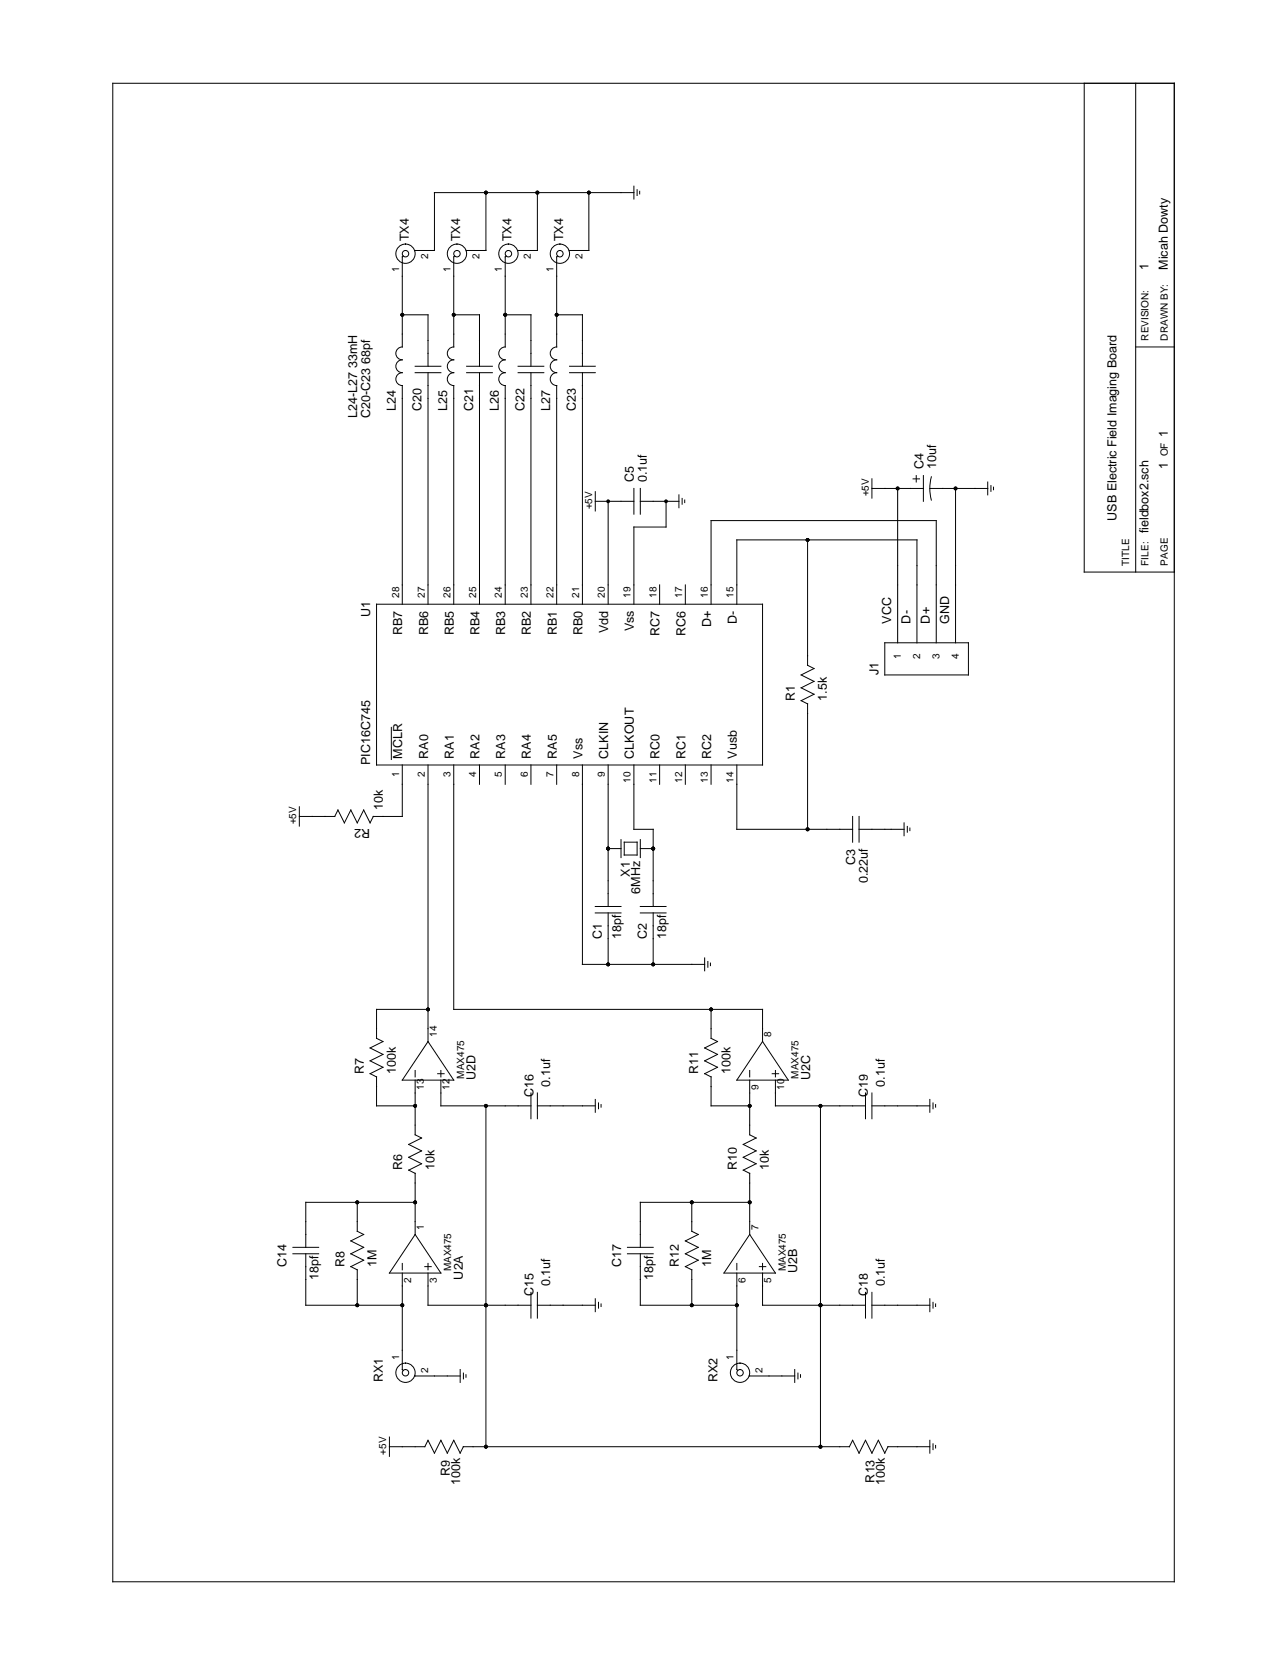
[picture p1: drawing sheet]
<svg xmlns="http://www.w3.org/2000/svg" width="216mm" height="279mm" viewBox="0 0 216 279" stroke-linecap="round" stroke-linejoin="round" font-family="sans-serif">
<g fill="none" stroke="#000" stroke-width=".17">
<path d="M18.9 14h178.1v251.4h-178.1zM181.9 14v82h15.1M190.5 14v82M81.5 32.3v9.7l-3.3 .1M90.1 32.3v9.7l-3.3 .1M98.8 32.3v9.7l-3.3 .1M106.3 31.2v2.2M106.3 32.3h-33.4v9.7l-3.3 .1M106.9 31.8v1M107.3 32.1v.4M67.5 52.8h4.3v8.7M67.6 43l-.1 .1v15.1a1.08 1.08 0 0 0-1.1 1.1 1.08 1.08 0 0 0 1.1 1.1 1.08 1.08 0 0 0-1.1 1.1 1.08 1.08 0 0 0 1.1 1 1.08 1.08 0 0 0-1.1 1.1 1.08 1.08 0 0 0 1.1 1.1v36.7"/>
<path d="M76.1 52.8h4.3v8.7M76.3 43l-.2 .1v15.1a1.08 1.08 0 0 0-1.1 1.1 1.08 1.08 0 0 0 1.1 1.1 1.08 1.08 0 0 0-1.1 1.1 1.08 1.08 0 0 0 1.1 1 1.08 1.08 0 0 0-1.1 1.1 1.08 1.08 0 0 0 1.1 1.1v36.7M84.8 52.8h4.3v8.7M84.9 43l-.1 .1v15.1a1.08 1.08 0 0 0-1.1 1.1 1.08 1.08 0 0 0 1.1 1.1 1.08 1.08 0 0 0-1.1 1.1 1.08 1.08 0 0 0 1.1 1 1.08 1.08 0 0 0-1.1 1.1 1.08 1.08 0 0 0 1.1 1.1v36.7M93.4 52.8h4.3v8.7M93.5 43l-.1 .1v15.1a1.08 1.08 0 0 0-1.1 1.1 1.08 1.08 0 0 0 1.1 1.1 1.08 1.08 0 0 0-1.1 1.1 1.08 1.08 0 0 0 1.1 1 1.08 1.08 0 0 0-1.1 1.1 1.08 1.08 0 0 0 1.1 1.1v36.7M190.5 58.2h6.5M69.6 61.5h4.4M69.6 62.5h4.4M71.8 62.5v38.9M78.3 61.5h4.3M78.3 62.5h4.3"/>
<path d="M80.4 62.5v38.9M86.9 61.5h4.3M86.9 62.5h4.3M89.1 62.5v38.9M95.5 61.5h4.4M95.5 62.5h4.4M97.7 62.5v38.9M153.7 79.8v1.1M154.9 79.8v4.3M99.9 84.1h6.4M99.9 82.5v3.2M102 84.1v17.3"/>
<path d="M106.3 82v4.3M107.4 82v4.3M107.4 84.1h6.5M110.7 98.2v3.2M111.7 84.1v4.3h-5.4v13M113.9 83v2.2M114.4 83.6v1M114.9 83.9v.4M115 98.2v3.2M135.5 90.6v21l1.1 .6-2.2 1.1 2.2 1-2.2 1.1 2.2 1.1-2.2 1.1M146.3 82h8.6M146.3 80.3v3.3"/>
<path d="M150.6 82v25.9M153.2 80.4h1.1M156 82h9.7M156.2 80a7.6 7.6 0 0 0 0 3.9M160.3 82v25.9M165.7 80.9v2.1M166.2 81.5v1M166.7 81.8v.4M63.2 101.4h64.7v27h-64.7zM119.3 101.4v-14h37.8v20.5M123.6 101.4v-10.8h30.2v17.3M134.4 117.6l1.1 .5"/>
<path d="M135.5 118.1v21.1M148.4 107.9h14.1v5.4h-14.1zM50.2 135.4v3.2M65.6 122.1v5.4M67.5 128.4v8.6h-4.9l-.5 1.1-1.1-2.2-1.1 2.2-1-2.2-1.1 2.2-1.1-2.2-.5 1.1h-6M71.8 128.4v46.4M76.1 128.4v41h51.8v5.4M80.4 128.4v3.2M84.8 128.4v3.2M89.1 128.4v3.2M93.4 128.4v3.2M97.7 128.4v33.4h20.5"/>
<path d="M102 128.4v23.7M106.3 128.4v10.8h3.3v12.9M110.7 128.4v3.2M115 128.4v3.2M119.3 128.4v3.2M123.6 128.4v10.8h19.4M143 137v4.3M144.1 139.2h7.6M144.1 137v4.3M151.7 138.1v2.1M152.2 138.7v1M152.6 138.9v.5"/>
<path d="M99.9 153.2h4.3M99.9 152.1h4.3M102 153.2v8.6M102 142.4h2.2M104.2 140.9v3M104.7 141.3h2.2v2.2h-2.2zM107.4 153.2h4.3M107.4 152.1h4.3M107.4 142.4h2.2M107.4 140.9v3M109.6 153.2v8.6M69.6 179.6v1.1"/>
<path d="M71.8 169.4h-8.6v4.8l1 .6-2.1 1.1 2.1 1-2.1 1.1 2.1 1.1-2.1 1.1 1.1 .5v4.9h6.4M71.8 174.8l4.3 6.5h-8.6zM74 179.6v1.1M118.2 160.7v2.2M118.7 161.3v1M119.2 161.6v.4M119.3 169.4v4.8l1.1 .6-2.2 1.1 2.2 1-2.2 1.1 2.2 1.1-2.2 1.1 1.1 .5v4.9h6.5M125.8 179.6v1.1M127.9 174.8l4.3 6.5h-8.6zM130.1 179.6v1.1M69.6 181.3v9.1l1.1 .6-2.1 1 2.1 1.1-2.1 1.1 2.1 1.1-2.1 1.1 1 .5v10.3M73.4 180.2h1.1"/>
<path d="M74 181.3v4.3h15.1M81.5 185.6v57.2M89.1 183.4v4.3M90.1 185.6h9.8M90.1 183.4v4.3M99.9 184.5v2.2M100.4 185.1v1M100.8 185.4v.4M125.8 181.3v9.1l1 .6-2.1 1 2.1 1.1-2.1 1.1 2.1 1.1-2.1 1.1 1.1 .5v10.3M129.5 180.2h1.1M130.1 181.3v4.3h15.1M137.6 185.6v57.2"/>
<path d="M145.2 183.4v4.3M146.3 183.4v4.3M146.3 185.6h9.7M156 184.5v2.2M156.5 185.1v1M157 185.4v.4M49.1 210.4h4.4M49.1 209.3h4.4M51.3 210.4v8.6h16.2M59.9 201.8v4.8l1.1 .6-2.1 1 2.1 1.1-2.1 1.1 2.1 1.1-2.1 1.1 1 .5v5.9M67.5 212v1.1M67.5 213.6v16.2l.1 .2"/>
<path d="M69.6 207.2l4.4 6.4h-8.7zM69.6 201.8h-18.3v7.5M71.3 212.6h1M71.8 212v1.1M71.8 213.6v5.4h17.3M89.1 216.9v4.3M90.1 219h9.8M90.1 216.9v4.3M99.9 217.9v2.2M100.4 218.5v1M100.8 218.8v.4M105.3 210.4h4.3"/>
<path d="M105.3 209.3h4.3M107.4 210.4v8.6h16.2M116 201.8v4.8l1.1 .6-2.1 1 2.1 1.1-2.1 1.1 2.1 1.1-2.1 1.1 1 .5v5.9M123.6 212v1.1M123.6 213.6v16.2l.2 .2M125.8 207.2l4.3 6.4h-8.7zM125.8 201.8h-18.4v7.5M127.4 212.6h1.1M127.9 212v1.1M127.9 213.6v5.4h17.3M145.2 216.9v4.3M146.3 216.9v4.3"/>
<path d="M146.3 219h9.7M156 217.9v2.2M156.5 218.5v1M157 218.8v.4M69.6 230.9h7.6M77.2 229.8v2.2M77.7 230.4v1M78.2 230.7v.4M125.7 230.9h7.6M133.3 229.8v2.2M133.9 230.4v1M134.3 230.7v.4"/>
<path d="M65.3 242.8h6l.5-1.1 1.1 2.2 1.1-2.2 1 2.2 1.1-2.2 1.1 2.2M65.3 241.2v3.2M77.7 242.8h64.8l.5-1.1 1.1 2.2 1.1-2.2 1.1 2.2 1-2.2 1.1 2.2 .6-1.1M77.7 242.8l-.5 1.1M148.9 242.8h7.1M156 241.7v2.2M156.5 242.3v1M157 242.6v.4"/>
<circle cx="68" cy="42.6" r="1.62"/>
<circle cx="68" cy="42.6" r=".54"/>
<circle cx="76.7" cy="42.6" r="1.62"/>
<circle cx="76.7" cy="42.6" r=".54"/>
<circle cx="85.3" cy="42.6" r=".54"/>
<circle cx="85.3" cy="42.6" r="1.62"/>
<circle cx="93.9" cy="42.6" r=".54"/>
<circle cx="93.9" cy="42.6" r="1.62"/>
<circle cx="68" cy="230.4" r="1.62"/>
<circle cx="68" cy="230.4" r=".54"/>
<circle cx="124.1" cy="230.4" r="1.62"/>
<circle cx="124.1" cy="230.4" r=".54"/>
</g>
<g fill="#000">
<circle cx="81.5" cy="32.3" r=".32"/>
<circle cx="90.1" cy="32.3" r=".32"/>
<circle cx="98.8" cy="32.3" r=".32"/>
<circle cx="67.5" cy="52.8" r=".32"/>
<circle cx="76.1" cy="52.8" r=".32"/>
<circle cx="84.8" cy="52.8" r=".32"/>
<circle cx="93.4" cy="52.8" r=".32"/>
<circle cx="102" cy="84.1" r=".32"/>
<circle cx="111.7" cy="84.1" r=".32"/>
<circle cx="135.5" cy="90.6" r=".32"/>
<circle cx="150.6" cy="82" r=".32"/>
<circle cx="160.3" cy="82" r=".32"/>
<circle cx="135.5" cy="139.2" r=".32"/>
<circle cx="102" cy="142.4" r=".32"/>
<circle cx="109.6" cy="142.4" r=".32"/>
<circle cx="71.8" cy="169.4" r=".32"/>
<circle cx="102" cy="161.8" r=".32"/>
<circle cx="109.6" cy="161.8" r=".32"/>
<circle cx="119.3" cy="169.4" r=".32"/>
<circle cx="69.6" cy="185.6" r=".32"/>
<circle cx="81.5" cy="185.6" r=".32"/>
<circle cx="125.8" cy="185.6" r=".32"/>
<circle cx="137.6" cy="185.6" r=".32"/>
<circle cx="59.9" cy="201.8" r=".32"/>
<circle cx="59.9" cy="219" r=".32"/>
<circle cx="67.5" cy="219" r=".32"/>
<circle cx="69.6" cy="201.8" r=".32"/>
<circle cx="81.5" cy="219" r=".32"/>
<circle cx="116" cy="201.8" r=".32"/>
<circle cx="116" cy="219" r=".32"/>
<circle cx="123.6" cy="219" r=".32"/>
<circle cx="125.8" cy="201.8" r=".32"/>
<circle cx="137.6" cy="219" r=".32"/>
<circle cx="81.5" cy="242.8" r=".32"/>
<circle cx="137.6" cy="242.8" r=".32"/>
</g>
<g font-size="2.1">
<text x="68.6" y="40.5" transform="rotate(-90 68.6 40.5)">TX4</text>
<text x="77.2" y="40.5" transform="rotate(-90 77.2 40.5)">TX4</text>
<text x="85.8" y="40.5" transform="rotate(-90 85.8 40.5)">TX4</text>
<text x="94.5" y="40.5" transform="rotate(-90 94.5 40.5)">TX4</text>
<text x="192.7" y="45.3" transform="rotate(-90 192.7 45.3)">1</text>
<text x="195.9" y="45.3" transform="rotate(-90 195.9 45.3)">Micah Dowty</text>
<text x="59.9" y="70.1" transform="rotate(-90 59.9 70.1)">L24-L27 33mH</text>
<text x="62.1" y="70.1" transform="rotate(-90 62.1 70.1)">C20-C23 68pf</text>
<text x="66.4" y="69" transform="rotate(-90 66.4 69)">L24</text>
<text x="70.7" y="69" transform="rotate(-90 70.7 69)">C20</text>
<text x="75" y="69" transform="rotate(-90 75 69)">L25</text>
<text x="79.4" y="69" transform="rotate(-90 79.4 69)">C21</text>
<text x="83.7" y="69" transform="rotate(-90 83.7 69)">L26</text>
<text x="88" y="69" transform="rotate(-90 88 69)">C22</text>
<text x="92.3" y="69" transform="rotate(-90 92.3 69)">L27</text>
<text x="96.6" y="69" transform="rotate(-90 96.6 69)">C23</text>
<text x="195.9" y="73.3" transform="rotate(-90 195.9 73.3)">1</text>
<text x="106.3" y="80.9" transform="rotate(-90 106.3 80.9)">C5</text>
<text x="108.5" y="80.9" transform="rotate(-90 108.5 80.9)">0.1uf</text>
<text x="154.9" y="78.7" transform="rotate(-90 154.9 78.7)">C4</text>
<text x="157.1" y="78.7" transform="rotate(-90 157.1 78.7)">10uf</text>
<text x="195.9" y="78.7" transform="rotate(-90 195.9 78.7)">1</text>
<text x="187.3" y="87.4" transform="rotate(-90 187.3 87.4)">USB Electric Field Imaging Board</text>
<text x="192.7" y="89.5" transform="rotate(-90 192.7 89.5)">fieldbox2.sch</text>
<text x="62.1" y="103.6" transform="rotate(-90 62.1 103.6)">U1</text>
<text x="67.5" y="106.6" transform="rotate(-90 67.5 106.6)">RB7</text>
<text x="71.8" y="106.6" transform="rotate(-90 71.8 106.6)">RB6</text>
<text x="76.1" y="106.6" transform="rotate(-90 76.1 106.6)">RB5</text>
<text x="80.4" y="106.6" transform="rotate(-90 80.4 106.6)">RB4</text>
<text x="84.8" y="106.6" transform="rotate(-90 84.8 106.6)">RB3</text>
<text x="89.1" y="106.6" transform="rotate(-90 89.1 106.6)">RB2</text>
<text x="93.4" y="106.6" transform="rotate(-90 93.4 106.6)">RB1</text>
<text x="97.7" y="106.6" transform="rotate(-90 97.7 106.6)">RB0</text>
<text x="102" y="106.2" transform="rotate(-90 102 106.2)">Vdd</text>
<text x="106.3" y="106" transform="rotate(-90 106.3 106)">Vss</text>
<text x="110.7" y="106.7" transform="rotate(-90 110.7 106.7)">RC7</text>
<text x="115" y="106.7" transform="rotate(-90 115 106.7)">RC6</text>
<text x="119.3" y="105.2" transform="rotate(-90 119.3 105.2)">D+</text>
<text x="123.6" y="104.7" transform="rotate(-90 123.6 104.7)">D-</text>
<text x="149.5" y="104.6" transform="rotate(-90 149.5 104.6)">VCC</text>
<text x="152.7" y="104.6" transform="rotate(-90 152.7 104.6)">D-</text>
<text x="156" y="104.6" transform="rotate(-90 156 104.6)">D+</text>
<text x="159.2" y="104.6" transform="rotate(-90 159.2 104.6)">GND</text>
<text x="147.3" y="113.3" transform="rotate(-90 147.3 113.3)">J1</text>
<text x="133.3" y="117.6" transform="rotate(-90 133.3 117.6)">R1</text>
<text x="138.7" y="117.6" transform="rotate(-90 138.7 117.6)">1.5k</text>
<text x="62.1" y="128.4" transform="rotate(-90 62.1 128.4)">PIC16C745</text>
<text x="67.5" y="127.3" transform="rotate(-90 67.5 127.3)">MCLR</text>
<text x="71.8" y="127.3" transform="rotate(-90 71.8 127.3)">RA0</text>
<text x="76.1" y="127.3" transform="rotate(-90 76.1 127.3)">RA1</text>
<text x="80.4" y="127.3" transform="rotate(-90 80.4 127.3)">RA2</text>
<text x="84.8" y="127.3" transform="rotate(-90 84.8 127.3)">RA3</text>
<text x="89.1" y="127.3" transform="rotate(-90 89.1 127.3)">RA4</text>
<text x="93.4" y="127.3" transform="rotate(-90 93.4 127.3)">RA5</text>
<text x="97.7" y="127.3" transform="rotate(-90 97.7 127.3)">Vss</text>
<text x="102" y="127.3" transform="rotate(-90 102 127.3)">CLKIN</text>
<text x="106.3" y="127.3" transform="rotate(-90 106.3 127.3)">CLKOUT</text>
<text x="110.7" y="127.3" transform="rotate(-90 110.7 127.3)">RC0</text>
<text x="115" y="127.3" transform="rotate(-90 115 127.3)">RC1</text>
<text x="119.3" y="127.3" transform="rotate(-90 119.3 127.3)">RC2</text>
<text x="123.6" y="127.3" transform="rotate(-90 123.6 127.3)">Vusb</text>
<text x="64.2" y="135.9" transform="rotate(-90 64.2 135.9)">10k</text>
<text x="62.1" y="139.2" transform="rotate(-180 62.1 139.2)">R2</text>
<text x="105.7" y="147.1" transform="rotate(-90 105.7 147.1)">X1</text>
<text x="107.4" y="150" transform="rotate(-90 107.4 150)">6MHz</text>
<text x="143.5" y="145.1" transform="rotate(-90 143.5 145.1)">C3</text>
<text x="145.6" y="148.2" transform="rotate(-90 145.6 148.2)">0.22uf</text>
<text x="100.9" y="157.5" transform="rotate(-90 100.9 157.5)">C1</text>
<text x="104.2" y="157.5" transform="rotate(-90 104.2 157.5)">18pf</text>
<text x="108.5" y="157.5" transform="rotate(-90 108.5 157.5)">C2</text>
<text x="111.7" y="157.5" transform="rotate(-90 111.7 157.5)">18pf</text>
<text x="61" y="180.2" transform="rotate(-90 61 180.2)">R7</text>
<text x="66.4" y="180.2" transform="rotate(-90 66.4 180.2)">100k</text>
<text x="79.8" y="181.3" transform="rotate(-90 79.8 181.3)">U2D</text>
<text x="89.5" y="184" transform="rotate(-90 89.5 184)">C16</text>
<text x="92.3" y="182.3" transform="rotate(-90 92.3 182.3)">0.1uf</text>
<text x="117.1" y="180.2" transform="rotate(-90 117.1 180.2)">R11</text>
<text x="122.5" y="180.2" transform="rotate(-90 122.5 180.2)">100k</text>
<text x="135.9" y="181.3" transform="rotate(-90 135.9 181.3)">U2C</text>
<text x="145.6" y="184" transform="rotate(-90 145.6 184)">C19</text>
<text x="148.4" y="182.3" transform="rotate(-90 148.4 182.3)">0.1uf</text>
<text x="67.5" y="196.4" transform="rotate(-90 67.5 196.4)">R6</text>
<text x="72.9" y="196.4" transform="rotate(-90 72.9 196.4)">10k</text>
<text x="123.6" y="196.4" transform="rotate(-90 123.6 196.4)">R10</text>
<text x="129" y="196.4" transform="rotate(-90 129 196.4)">10k</text>
<text x="48.1" y="212.6" transform="rotate(-90 48.1 212.6)">C14</text>
<text x="53.5" y="214.7" transform="rotate(-90 53.5 214.7)">18pf</text>
<text x="57.8" y="212.6" transform="rotate(-90 57.8 212.6)">R8</text>
<text x="63.2" y="212.6" transform="rotate(-90 63.2 212.6)">1M</text>
<text x="77.6" y="214.7" transform="rotate(-90 77.6 214.7)">U2A</text>
<text x="92.3" y="215.8" transform="rotate(-90 92.3 215.8)">0.1uf</text>
<text x="104.2" y="212.6" transform="rotate(-90 104.2 212.6)">C17</text>
<text x="109.6" y="214.7" transform="rotate(-90 109.6 214.7)">18pf</text>
<text x="113.9" y="212.6" transform="rotate(-90 113.9 212.6)">R12</text>
<text x="119.3" y="212.6" transform="rotate(-90 119.3 212.6)">1M</text>
<text x="133.7" y="213.6" transform="rotate(-90 133.7 213.6)">U2B</text>
<text x="148.4" y="215.8" transform="rotate(-90 148.4 215.8)">0.1uf</text>
<text x="89.5" y="217.5" transform="rotate(-90 89.5 217.5)">C15</text>
<text x="145.6" y="217.5" transform="rotate(-90 145.6 217.5)">C18</text>
<text x="64.2" y="232" transform="rotate(-90 64.2 232)">RX1</text>
<text x="120.4" y="232" transform="rotate(-90 120.4 232)">RX2</text>
<text x="75.5" y="247.6" transform="rotate(-90 75.5 247.6)">R9</text>
<text x="77.2" y="249.2" transform="rotate(-90 77.2 249.2)">100k</text>
<text x="146.7" y="248.8" transform="rotate(-90 146.7 248.8)">R13</text>
<text x="148.4" y="249.2" transform="rotate(-90 148.4 249.2)">100k</text>
</g>
<g font-size="1.7">
<text x="66.9" y="45.7" transform="rotate(-90 66.9 45.7)">1</text>
<text x="71.8" y="43.5" transform="rotate(-90 71.8 43.5)">2</text>
<text x="75.6" y="45.7" transform="rotate(-90 75.6 45.7)">1</text>
<text x="80.4" y="43.5" transform="rotate(-90 80.4 43.5)">2</text>
<text x="84.2" y="45.7" transform="rotate(-90 84.2 45.7)">1</text>
<text x="89.1" y="43.5" transform="rotate(-90 89.1 43.5)">2</text>
<text x="92.8" y="45.7" transform="rotate(-90 92.8 45.7)">1</text>
<text x="97.7" y="43.5" transform="rotate(-90 97.7 43.5)">2</text>
<text x="192.7" y="57.1" transform="rotate(-90 192.7 57.1)">REVISION:</text>
<text x="195.9" y="57.1" transform="rotate(-90 195.9 57.1)">DRAWN BY:</text>
<text x="195.9" y="76.6" transform="rotate(-90 195.9 76.6)">OF</text>
<text x="145.7" y="83.3" transform="rotate(-90 145.7 83.3)">+5V</text>
<text x="99.3" y="85.5" transform="rotate(-90 99.3 85.5)">+5V</text>
<text x="189.4" y="94.9" transform="rotate(-90 189.4 94.9)">TITLE</text>
<text x="192.7" y="94.9" transform="rotate(-90 192.7 94.9)">FILE:</text>
<text x="195.9" y="94.9" transform="rotate(-90 195.9 94.9)">PAGE</text>
<text x="66.9" y="100.3" transform="rotate(-90 66.9 100.3)">28</text>
<text x="71.3" y="100.3" transform="rotate(-90 71.3 100.3)">27</text>
<text x="75.6" y="100.3" transform="rotate(-90 75.6 100.3)">26</text>
<text x="79.9" y="100.3" transform="rotate(-90 79.9 100.3)">25</text>
<text x="84.2" y="100.3" transform="rotate(-90 84.2 100.3)">24</text>
<text x="88.5" y="100.3" transform="rotate(-90 88.5 100.3)">23</text>
<text x="92.8" y="100.3" transform="rotate(-90 92.8 100.3)">22</text>
<text x="97.2" y="100.3" transform="rotate(-90 97.2 100.3)">21</text>
<text x="101.5" y="100.3" transform="rotate(-90 101.5 100.3)">20</text>
<text x="105.8" y="100.3" transform="rotate(-90 105.8 100.3)">19</text>
<text x="110.1" y="100.3" transform="rotate(-90 110.1 100.3)">18</text>
<text x="114.4" y="100.3" transform="rotate(-90 114.4 100.3)">17</text>
<text x="118.7" y="100.3" transform="rotate(-90 118.7 100.3)">16</text>
<text x="123.1" y="100.3" transform="rotate(-90 123.1 100.3)">15</text>
<text x="151.1" y="110.6" transform="rotate(-90 151.1 110.6)">1</text>
<text x="154.4" y="110.6" transform="rotate(-90 154.4 110.6)">2</text>
<text x="157.6" y="110.6" transform="rotate(-90 157.6 110.6)">3</text>
<text x="160.8" y="110.6" transform="rotate(-90 160.8 110.6)">4</text>
<text x="66.9" y="130.4" transform="rotate(-90 66.9 130.4)">1</text>
<text x="71.3" y="130.4" transform="rotate(-90 71.3 130.4)">2</text>
<text x="75.6" y="130.4" transform="rotate(-90 75.6 130.4)">3</text>
<text x="79.9" y="130.4" transform="rotate(-90 79.9 130.4)">4</text>
<text x="84.2" y="130.4" transform="rotate(-90 84.2 130.4)">5</text>
<text x="88.5" y="130.4" transform="rotate(-90 88.5 130.4)">6</text>
<text x="92.8" y="130.4" transform="rotate(-90 92.8 130.4)">7</text>
<text x="97.2" y="130.4" transform="rotate(-90 97.2 130.4)">8</text>
<text x="101.5" y="130.4" transform="rotate(-90 101.5 130.4)">9</text>
<text x="105.8" y="131.3" transform="rotate(-90 105.8 131.3)">10</text>
<text x="110.1" y="131.3" transform="rotate(-90 110.1 131.3)">11</text>
<text x="114.4" y="131.3" transform="rotate(-90 114.4 131.3)">12</text>
<text x="118.7" y="131.3" transform="rotate(-90 118.7 131.3)">13</text>
<text x="123.1" y="131.3" transform="rotate(-90 123.1 131.3)">14</text>
<text x="49.7" y="138.4" transform="rotate(-90 49.7 138.4)">+5V</text>
<text x="73.3" y="174" transform="rotate(-90 73.3 174)">14</text>
<text x="129.4" y="174" transform="rotate(-90 129.4 174)">8</text>
<text x="71.1" y="182.9" transform="rotate(-90 71.1 182.9)">13</text>
<text x="75.4" y="182.9" transform="rotate(-90 75.4 182.9)">12</text>
<text x="77.9" y="181" transform="rotate(-90 77.9 181)">MAX475</text>
<text x="127.2" y="182.9" transform="rotate(-90 127.2 182.9)">9</text>
<text x="131.5" y="182.9" transform="rotate(-90 131.5 182.9)">10</text>
<text x="134" y="181" transform="rotate(-90 134 181)">MAX475</text>
<text x="71.1" y="206.3" transform="rotate(-90 71.1 206.3)">1</text>
<text x="127.2" y="206.3" transform="rotate(-90 127.2 206.3)">7</text>
<text x="69" y="215.3" transform="rotate(-90 69 215.3)">2</text>
<text x="73.3" y="215.3" transform="rotate(-90 73.3 215.3)">3</text>
<text x="75.7" y="213.4" transform="rotate(-90 75.7 213.4)">MAX475</text>
<text x="125.1" y="215.3" transform="rotate(-90 125.1 215.3)">6</text>
<text x="129.4" y="215.3" transform="rotate(-90 129.4 215.3)">5</text>
<text x="131.8" y="213.4" transform="rotate(-90 131.8 213.4)">MAX475</text>
<text x="66.9" y="228.2" transform="rotate(-90 66.9 228.2)">1</text>
<text x="71.8" y="230.4" transform="rotate(-90 71.8 230.4)">2</text>
<text x="123.1" y="228.2" transform="rotate(-90 123.1 228.2)">1</text>
<text x="127.9" y="230.4" transform="rotate(-90 127.9 230.4)">2</text>
<text x="64.8" y="244.1" transform="rotate(-90 64.8 244.1)">+5V</text>
</g>
</svg>
